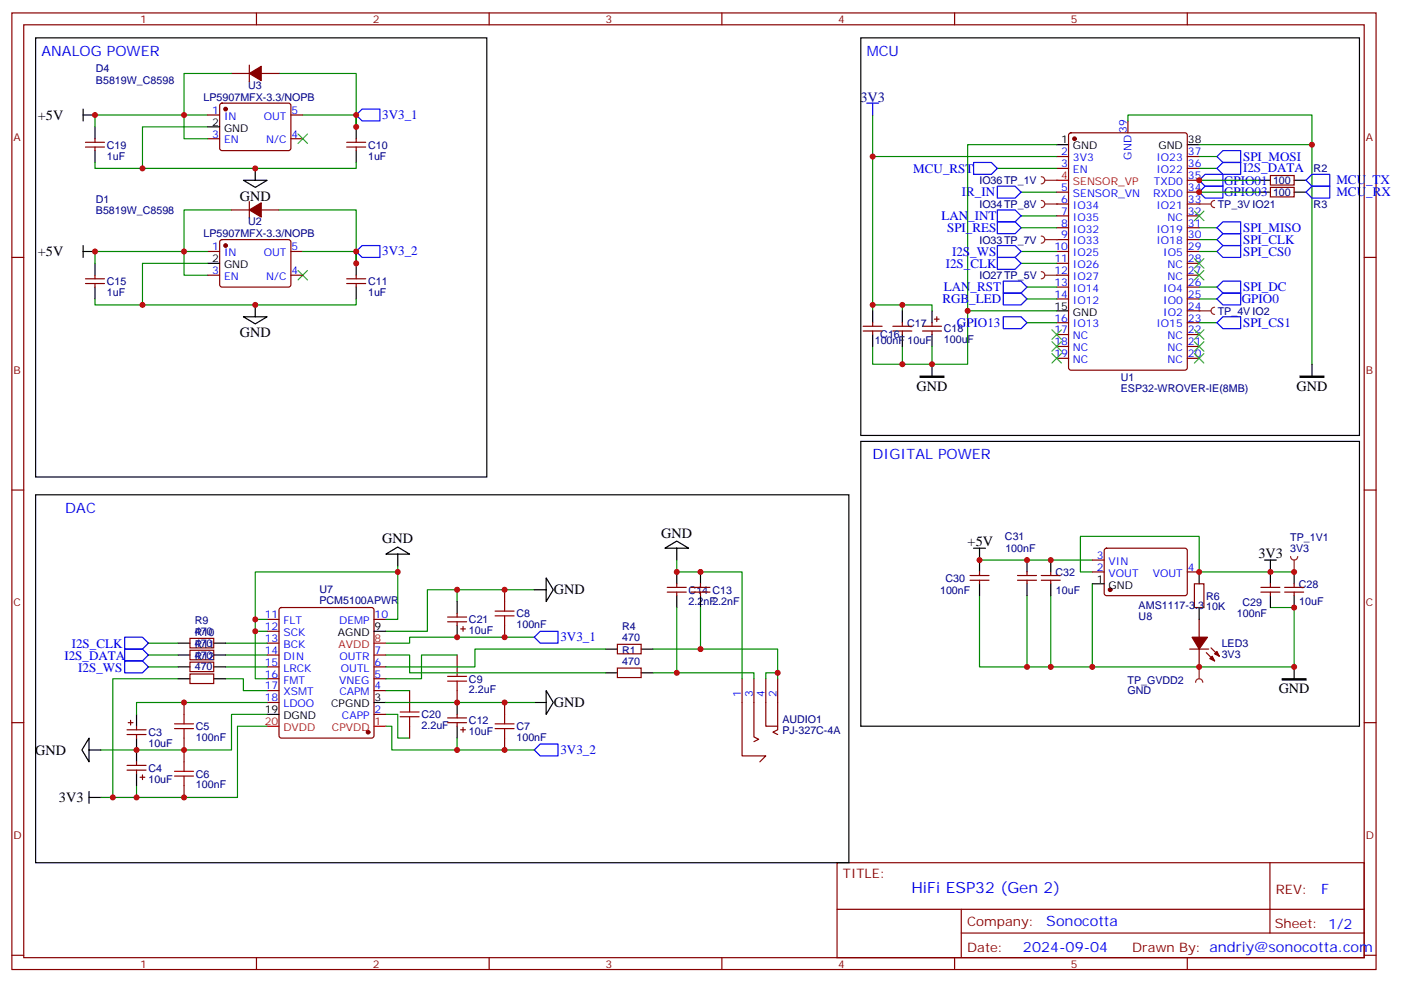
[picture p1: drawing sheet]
<svg xmlns="http://www.w3.org/2000/svg" width="416mm" height="292mm" viewBox="0 0 416 292" stroke-linecap="round" stroke-linejoin="round" font-family="sans-serif">
<g fill="none" stroke="#870000" stroke-width=".35">
<path d="M3.5 3.8h405.4v284.4h-405.4zM7.1 7.4h398.2v277.3h-398.2zM76.2 3.8v3.6M145.3 3.8v3.6M214.5 3.8v3.6M283.6 3.8v3.6M352.8 3.8v3.6M317.7 39.7l.5-.2h33.9l.6 .4 .1 69.4-.5 .7h-34.1l-.6-.4-.1-69.4zM335.1 35.9v3.6M314 46.5h3.5M314 50.1h3.5M314 57.1h3.5"/>
<path d="M352.8 46.5h3.5M352.8 50.1h3.5M352.8 53.6h3.5M352.8 57.1h3.5M377.5 55.7h7v2.8h-7zM377.5 52.2h7v2.8h-7zM3.5 76.5h3.6M314 60.6h3.5M314 64.2h3.5M314 67.7h3.5M314 71.2h3.5M314 74.8h3.5"/>
<path d="M314 78.3h3.5M352.8 60.6h3.5M352.8 64.2h3.5M352.8 67.7h3.5M352.8 71.2h3.5M352.8 74.8h3.5M352.8 78.3h3.5M405.3 76.5h3.6M256.5 97h5.6M256.5 98.4h5.6M259.3 95.9v1.1M259.3 98.4v1"/>
<path d="M265.3 97h5.6M265.3 98.4h5.6M268.1 95.9v1.1M268.1 98.4v1M274.1 97h5.7M274.1 98.4h5.7M276.9 95.9v1.1M276.9 98.4v1M277.6 94.9h1.4M278.3 94.2v1.4M314 81.8h3.5M314 85.3h3.5"/>
<path d="M314 88.9h3.5M314 95.9h3.5M314 99.4h3.5M352.8 81.8h3.5M352.8 85.3h3.5M352.8 88.9h3.5M352.8 92.4h3.5M352.8 95.9h3.5M352.8 99.4h3.5M314 103h3.5M314 106.5h3.5M352.8 103h3.5"/>
<path d="M352.8 106.5h3.5M3.5 145.7h3.6M405.3 145.7h3.6M3.5 214.8h3.6M405.3 214.8h3.6M248.7 256.4h156.6v28.3h-156.6zM377.3 256.5v20.8M248.7 270.3h156.5M285.6 277.3h119.6M285.6 270.3v14.1M3.5 284h3.6M76.2 284.7v3.5"/>
<path d="M145.3 284.7v3.5M214.5 284.7v3.5M283.6 284.7v3.5M352.8 284.7v3.5M405.3 284h3.6"/>
</g>
<g fill="none" stroke="#008700" stroke-width=".35">
<path d="M259.3 34.2v12.3h54.7M335.1 35.9v-1.7h54.7v74.1M259.3 46.5v45.9M296.3 50.1h17.7M303.4 57.1h10.6M314 43h-26.5v49.4M356.3 57.1h17.6M356.3 50.1h5.3M356.3 43h33.5M356.3 53.6h17.6M356.3 46.5h5.3M303.4 78.3h10.6"/>
<path d="M303.4 64.2h10.6M303.4 74.8h10.6M356.3 67.7h5.3M356.3 74.8h5.3M356.3 71.2h5.3M259.3 90.6h8.8v1.8M268.1 90.6h8.8v1.8M305.2 88.9h8.8M305.2 85.3h8.8M314 92.4h-26.5v15.9h-10.6v-5.3M356.3 88.9h5.3M259.3 103v5.3h8.8"/>
<path d="M268.1 103v5.3h8.8"/>
</g>
<g fill="none" stroke="#00f" stroke-width=".35">
<path d="M257.5 30.7h3.6M259.3 30.7v3.5M289.3 48.3h5.3l1.7 1.8-1.7 1.7h-5.3zM296.3 55.4h5.3l1.8 1.7-1.8 1.8h-5.3zM356.3 57.1l1.8-1.7h5.3v3.5h-5.3zM358.1 51.8h5.3v3.6h-5.3l-1.8-1.8zM361.6 50.1l1.8-1.8h5.3v3.5h-5.3zM361.6 46.5l1.8-1.7h5.3v3.5h-5.3zM388.1 57.1l1.7-1.7h5.3v3.5h-5.3zM389.8 51.8h5.3v3.6h-5.3l-1.7-1.8zM296.3 62.4h5.3l1.8 1.8-1.8 1.7h-5.3zM296.3 73h5.3l1.8 1.8-1.8 1.7h-5.3z"/>
<path d="M296.3 76.5h5.3l1.8 1.8-1.8 1.7h-5.3zM361.6 67.7l1.8-1.8h5.3v3.6h-5.3zM361.6 71.2l1.8-1.7h5.3v3.5h-5.3zM361.6 74.8l1.8-1.8h5.3v3.5h-5.3zM298.1 83.6h5.3l1.8 1.7-1.8 1.8h-5.3zM298.1 87.1h5.3l1.8 1.8-1.8 1.7h-5.3zM361.6 88.9l1.8-1.8h5.3v3.5h-5.3z"/>
</g>
<g fill="none" stroke="#000" stroke-width=".35">
<path d="M255.8 11.3h148.1v118.1h-148.1zM314 43h3.5M352.8 43h3.5M373.9 57.1h3.6M373.9 53.6h3.6M384.5 57.1h3.6M384.5 53.6h3.6M259.3 92.4v3.5M259.3 99.4v3.6M268.1 92.4v3.5M268.1 99.4v3.6M276.9 92.4v3.5"/>
<path d="M276.9 99.4v3.6M314 92.4h3.5M276.9 108.3v3.5M389.8 108.3v3.5"/>
</g>
<path d="M314 53.6h3.5" fill="none" stroke="#f00" stroke-width=".35"/>
<circle cx="319.3" cy="41.2" r=".53" fill="#870000" stroke="#870000" stroke-width=".35"/>
<path d="M273.4 111.8h7.1v.3h-7.1zM386.3 111.8h7v.3h-7z" fill="#000" stroke="#000" stroke-width=".35"/>
<g fill="none" stroke="#3c3" stroke-width=".35">
<path d="M354.9 76.9l2.8 2.8M354.9 62.8l2.8 2.8M357.7 76.9l-2.8 2.8M357.7 62.8l-2.8 2.8M312.6 98l2.8 2.9M315.4 98l-2.8 2.9M354.9 80.4l2.8 2.8M354.9 98l2.8 2.9M357.7 80.4l-2.8 2.8M357.7 98l-2.8 2.9M312.6 101.6l2.8 2.8M312.6 105.1l2.8 2.8"/>
<path d="M315.4 105.1l-2.8 2.8M315.4 101.6l-2.8 2.8M354.9 105.1l2.8 2.8M354.9 101.6l2.8 2.8M357.7 105.1l-2.8 2.8M357.7 101.6l-2.8 2.8"/>
</g>
<path d="M356.3 92.4h3.5M360.9 91.3a1.06 1.06 0 0 0-1.1 1.1 1.06 1.06 0 0 0 1.1 1.1" fill="none" stroke="#8c2424" stroke-width=".35"/>
<circle cx="356.3" cy="92.4" r=".18" fill="#8c2424"/>
<path d="M309.4 52.5a1.06 1.06 0 0 1 1 1.1 1.06 1.06 0 0 1-1 1M310.4 53.6h3.6" fill="none" stroke="#8c2424" stroke-width=".35"/>
<circle cx="314" cy="53.6" r=".18" fill="#8c2424"/>
<g fill="none" stroke="#a10000" stroke-width=".35">
<path d="M149.9 178.8v2.8M135.8 198.2v2.8M147.1 183.1h5.7M147.1 181.6h5.7M149.9 183.1v2.8M51.9 216.6h5.6M51.9 215.2h5.6M54.7 212.3v2.9M54.7 216.6v2.8M118.9 211.6h5.6M118.9 213h5.6M121.7 208.8v2.8"/>
<path d="M121.7 213v2.9M133 201h5.6M133 202.5h5.6M135.8 202.5v2.8M147.1 216.6h5.7M147.1 215.2h5.7M149.9 212.3v2.9M149.9 216.6v2.8M51.9 230.7h5.6M51.9 229.3h5.6M54.7 226.4v2.9M54.7 230.7v2.8"/>
</g>
<g fill="none" stroke="#870000" stroke-width=".35">
<path d="M74.1 19.4v4.9M61.7 34.2h3.6M65.5 30.9l.5-.2h20l.4 .7v12.9l-.7 .5-20-.1-.4-.6v-12.7zM68.8 21.8h5.3M77.6 21.8h5.3M86.4 34.2h3.6M25.4 43.7h5.6M25.4 42.3h5.6M28.2 41.2v1.1M28.2 43.7v1.1M61.7 41.2h3.6M74.1 59.9v5"/>
<path d="M86.4 41.2h3.6M103 43.7h5.7M103 42.3h5.7M105.8 41.2v1.1M105.8 43.7v1.1M61.7 74.8h3.6M65.5 71.4l.5-.2 20 .1 .4 .6v13l-.7 .4h-20l-.4-.7v-12.7zM68.8 62.4h5.3M77.6 62.4h5.3M86.4 74.8h3.6M25.4 84.3h5.6M25.4 82.9h5.6"/>
<path d="M28.2 81.8v1.1M28.2 84.3v1M61.7 81.8h3.6M86.4 81.8h3.6M103 84.3h5.7M103 82.9h5.7M105.8 81.8v1.1M105.8 84.3v1M149.9 175.3v3.5M198.3 176h5.6M198.3 174.6h5.6M201.1 173.5v1.1"/>
<path d="M201.1 176v1.1M205.3 176h5.7M205.3 174.6h5.7M208.1 173.5v1.1M208.1 176v1.1M288.2 172.5h5.7M288.2 171.1h5.7M291 170v1.1M291 172.5v1M302.3 172.5h5.7M302.3 171.1h5.7M305.2 170v1.1"/>
<path d="M305.2 172.5v1M309.4 172.5h5.6M309.4 171.1h5.6M312.2 170v1.1M312.2 172.5v1M324.6 170h3.5M324.6 166.5h3.5M328.3 163.2l.5-.3 23.5 .1 .5 .7-.1 12.9-.6 .5-23.6-.1-.4-.6v-12.7zM352.8 170h3.5M354.9 173.5h2.8v7.1h-2.8zM374.6 176h5.7M374.6 174.6h5.7"/>
<path d="M377.5 173.5v1.1M377.5 176v1.1M381.7 176h5.6M381.7 174.6h5.6M384.5 173.5v1.1M384.5 176v1.1M79.4 198.2h3.5M79.4 194.7h3.5M79.4 184.1h3.5M79.4 187.6h3.5M79.4 191.2h3.5M83.1 180.8l.5-.2h26.8l.5 .2 .2 .5v37.4l-.2 .5-.5 .2h-26.8l-.5-.2-.2-.5v-37.4z"/>
<path d="M111.1 198.2h3.6M111.1 194.7h3.6M111.1 184.1h3.6M133 184.8h5.6M133 183.4h5.6M135.8 182.4v1M135.8 184.8v1.1M135.8 194.7v3.5M136.9 186.9h1.4M137.6 186.2v1.4M149.9 185.9v3.5M183.4 198.6h7.1v2.8h-7.1z"/>
<path d="M183.4 191.5h7.1v2.8h-7.1zM353.5 192.9h5.6M356.3 184.1v5.3M356.3 192.9v5.3M358.4 194l2.5 2.5M359.8 192.6l2.5 2.5M37.7 216.9h5.7M37.7 218.3h5.7M38.1 214.8h1.4M38.8 214.1v1.4M40.6 215.9v1M40.6 218.3v1.1"/>
<path d="M54.7 208.8v3.5M54.7 219.4v7M79.4 205.3h3.5M79.4 201.8h3.5M79.4 208.8h3.5M111.1 212.3h3.6M111.1 205.3h3.6M111.1 201.8h3.6M121.7 205.3v3.5M121.7 215.9v3.5M133 214.8h5.6M133 213.4h5.6"/>
<path d="M135.8 205.3v3.5M135.8 212.3v1.1M135.8 214.8v1.1M136.9 216.9h1.4M137.6 216.2v1.4M149.9 208.8v3.5M149.9 219.4v3.5M220.5 201.8v22.9h7l-1.7 1.7M224 201.8v17.2l1.4 .7-1.4 .8M227.5 201.8v14.1h3.6M231.1 201.8v15.1l-1.4 .7 1.4 .7M37.7 228.9h5.7"/>
<path d="M37.7 227.5h5.7M40.6 226.4v1.1M40.6 228.9v1.1M41.6 231h1.4M42.3 230.3v1.4M54.7 233.5v3.5"/>
</g>
<g fill="none" stroke="#008700" stroke-width=".35">
<path d="M61.7 37.7h-19.4v12.4M61.7 34.2h-33.5v3.5M68.8 21.8h-14.1v19.4h7M82.9 21.8h22.9v15.9M90 34.2h15.8v3.5M105.8 34.2v3.5M28.2 48.3v1.8h77.6v-1.8M61.7 78.3h-19.4v12.3M61.7 74.8h-33.5v3.5M68.8 62.4h-14.1v19.4h7M82.9 62.4h22.9v15.9M90 74.8h15.8v3.5"/>
<path d="M105.8 74.8v3.5M28.2 88.9v1.7h77.6v-1.7M118.2 170h-42.4v14.1h3.6M118.2 168.2v15.9h-3.5M135.8 175.3v3.5M158.7 175.3h-31.7v12.3h-12.3M201.1 166.5v3.5h19.4v31.8M291 177.1v21.1h93.5v-17.6h-7M291 166.5h33.6M305.2 177.1v21.1M312.2 177.1v21.1M324.6 170h-3.6v-10.6h35.3v10.6"/>
<path d="M324.6 173.5v24.7M377.5 170h7M67 191.2h12.4M67 194.7h12.4M67 198.2h12.4M75.8 184.1v17.7h3.6M75.8 187.6h3.6M114.7 194.7h7v5.3h58.2M135.8 194.7h-10.6v7.1h-10.5M158.7 189.4h-37v1.8h-7M179.9 192.9h-38.8v5.3h-26.4M201.1 200h22.9v1.8"/>
<path d="M201.1 180.6v19.4h-7.1M208.1 192.9h23v8.9M208.1 180.6v12.3h-14.1M231.1 200h-3.6v1.8M52.9 201.8h-19.4v35.2M67 201.8h5.3v3.5h7.1M79.4 215.9h-8.8v21.1h-40.6M79.4 212.3h-10.6v10.6h-38.8M79.4 208.8h-38.8v3.5M114.7 212.3h3.5v7.1h3.5M114.7 215.9h1.7v7h42.3M114.7 208.8h44"/>
<path d="M114.7 205.3h7M135.8 219.4v3.5M40.6 233.5v3.5"/>
</g>
<g fill="none" stroke="#000" stroke-width=".35">
<path d="M10.6 11.3h134v130.5h-134zM24.7 32.4v3.5M24.7 34.2h3.5M28.2 37.7v3.5M61.7 37.7h3.6M105.8 37.7v3.5M28.2 44.8v3.5M72.3 53.6h7.1l-3.6 2.1zM75.8 50.1v3.5M105.8 44.8v3.5M24.7 74.8h3.5M24.7 73v3.5"/>
<path d="M28.2 78.3v3.5M61.7 78.3h3.6M105.8 78.3v3.5M28.2 85.3v3.6M72.3 94.2h7.1l-3.6 2.1zM75.8 90.6v3.6M105.8 85.3v3.6M255.8 131.2h148.1v84.7h-148.1zM10.6 147.1h241.6v109.3h-241.6zM114.7 164.7l3.5-2.1 3.5 2.1zM118.2 164.7v3.5M135.8 178.8v3.6"/>
<path d="M158.7 175.3h3.6M162.3 171.8l2.1 3.5-2.1 3.5zM197.6 162.9l3.5-2.1 3.5 2.1zM201.1 162.9v3.6M201.1 170v3.5M201.1 177.1v3.5M208.1 170v3.5M208.1 177.1v3.5M289.3 162.9h3.5M291 162.9v7.1M291 173.5v3.6M305.2 166.5v3.5"/>
<path d="M305.2 173.5v3.6M312.2 166.5v3.5M312.2 173.5v3.6M324.6 173.5h3.5M356.3 170v3.5M375.7 166.5h3.5M377.5 166.5v7M377.5 177.1v3.5M384.5 170v3.5M384.5 177.1v3.5M111.1 187.6h3.6M135.8 185.9v3.5"/>
<path d="M179.9 200h3.5M179.9 192.9h3.5M190.5 200h3.5M190.5 192.9h3.5M356.3 180.6v3.5M384.5 198.2v3.6M26.5 219.4v7l-2.2-3.5zM40.6 212.3v3.6M40.6 219.4v7M79.4 212.3h3.5M111.1 208.8h3.6M135.8 208.8v3.5"/>
<path d="M135.8 215.9v3.5M158.7 208.8h3.6M162.3 205.3l2.1 3.5-2.1 3.5zM26.5 237h3.5M26.5 235.3v3.5M26.5 222.9h3.5M40.6 230v3.5"/>
</g>
<path d="M88.5 39.8l2.9 2.9M91.4 39.8l-2.9 2.9M88.5 80.4l2.9 2.8M91.4 80.4l-2.9 2.8" fill="none" stroke="#3c3" stroke-width=".35"/>
<g fill="#870000" stroke="#870000" stroke-width=".35">
<path d="M74.1 62.4l3.5-2.1v4.2z"/>
<path d="M74.1 21.8l3.5-2.1v4.3z"/>
<path d="M359.5 195.8l.7-.7 .7 1.4z"/>
<path d="M361.6 193.6l.7 1.5-1.4-.8z"/>
<path d="M354.2 189.4h4.6l-2.5 3.5z"/>
<circle cx="67" cy="73" r=".53"/>
<circle cx="67" cy="32.4" r=".53"/>
<circle cx="109.4" cy="217.6" r=".53"/>
<circle cx="329.8" cy="175.3" r=".53"/>
</g>
<path d="M105.8 34.2l1.8-1.8h5.3v3.5h-5.3zM105.8 74.8l1.8-1.8h5.3v3.5h-5.3zM37 189.4h5.3l1.8 1.8-1.8 1.7h-5.3zM37 196.5h5.3l1.8 1.7-1.8 1.8h-5.3zM37 192.9h5.3l1.8 1.8-1.8 1.8h-5.3zM158.7 189.4l1.8-1.8h5.3v3.6h-5.3zM158.7 222.9l1.8-1.7h5.3v3.5h-5.3z" fill="none" stroke="#00f" stroke-width=".35"/>
<path d="M111.1 191.2h3.6M79.4 215.9h3.5M111.1 215.9h3.6" fill="none" stroke="#f00" stroke-width=".35"/>
<path d="M381 201.8h7.1v.3h-7.1z" fill="#000" stroke="#000" stroke-width=".35"/>
<path d="M309.4 70.2a1.06 1.06 0 0 1 1 1 1.06 1.06 0 0 1-1 1.1M310.4 71.2h3.6" fill="none" stroke="#8c2424" stroke-width=".35"/>
<circle cx="314" cy="71.2" r=".18" fill="#8c2424"/>
<path d="M309.4 59.6a1.06 1.06 0 0 1 1 1 1.06 1.06 0 0 1-1 1.1M310.4 60.6h3.6" fill="none" stroke="#8c2424" stroke-width=".35"/>
<circle cx="314" cy="60.6" r=".18" fill="#8c2424"/>
<path d="M298.1 94.2h5.3l1.8 1.7-1.8 1.8h-5.3zM361.6 85.3l1.8-1.7h5.3v3.5h-5.3z" fill="none" stroke="#00f" stroke-width=".35"/>
<path d="M305.2 95.9h8.8M356.3 95.9h5.3M356.3 85.3h5.3" fill="none" stroke="#008700" stroke-width=".35"/>
<path d="M360.9 59.6a1.06 1.06 0 0 0-1.1 1 1.06 1.06 0 0 0 1.1 1.1M356.3 60.6h3.5" fill="none" stroke="#8c2424" stroke-width=".35"/>
<circle cx="356.3" cy="60.6" r=".18" fill="#8c2424"/>
<path d="M309.4 80.8a1.06 1.06 0 0 1 1 1 1.06 1.06 0 0 1-1 1.1M310.4 81.8h3.6" fill="none" stroke="#8c2424" stroke-width=".35"/>
<circle cx="314" cy="81.8" r=".18" fill="#8c2424"/>
<path d="M296.3 65.9h5.3l1.8 1.8-1.8 1.8h-5.3zM361.6 95.9l1.8-1.7h5.3v3.5h-5.3z" fill="none" stroke="#00f" stroke-width=".35"/>
<path d="M303.4 67.7h10.6M44.1 191.2h8.8M44.1 194.7h8.8M44.1 198.2h8.8" fill="none" stroke="#008700" stroke-width=".35"/>
<path d="M52.9 191.2h3.5M52.9 194.7h3.5M52.9 198.2h3.5M63.5 191.2h3.5M63.5 194.7h3.5M63.5 198.2h3.5M52.9 201.8h3.5M63.5 201.8h3.5" fill="none" stroke="#000" stroke-width=".35"/>
<path d="M56.4 189.8h7.1v2.8h-7.1zM56.4 193.3h7.1v2.8h-7.1zM56.4 196.8h7.1v2.8h-7.1zM56.4 200.3h7.1v2.9h-7.1z" fill="none" stroke="#870000" stroke-width=".35"/>
<path d="M383.5 165.4a1.06 1.06 0 0 0 1 1.1 1.06 1.06 0 0 0 1.1-1.1M384.5 166.5v3.5" fill="none" stroke="#8c2424" stroke-width=".35"/>
<circle cx="384.5" cy="170" r=".18" fill="#8c2424"/>
<path d="M356.3 170h21.2" fill="none" stroke="#008700" stroke-width=".35"/>
<path d="M356.3 198.2v3.6M355.2 202.8a1.06 1.06 0 0 1 1.1-1 1.06 1.06 0 0 1 1.1 1" fill="none" stroke="#8c2424" stroke-width=".35"/>
<circle cx="356.3" cy="198.2" r=".18" fill="#8c2424"/>
<g fill="#c00">
<circle cx="356.3" cy="57.1" r=".88"/>
<circle cx="356.3" cy="53.6" r=".88"/>
<circle cx="259.3" cy="46.5" r=".88"/>
<circle cx="259.3" cy="90.6" r=".88"/>
<circle cx="276.9" cy="108.3" r=".88"/>
<circle cx="268.1" cy="108.3" r=".88"/>
<circle cx="268.1" cy="90.6" r=".88"/>
<circle cx="389.8" cy="43" r=".88"/>
<circle cx="287.5" cy="92.4" r=".88"/>
<circle cx="105.8" cy="78.3" r=".88"/>
<circle cx="105.8" cy="37.7" r=".88"/>
<circle cx="42.3" cy="90.6" r=".88"/>
<circle cx="75.8" cy="90.6" r=".88"/>
<circle cx="42.3" cy="50.1" r=".88"/>
<circle cx="75.8" cy="50.1" r=".88"/>
<circle cx="28.2" cy="74.8" r=".88"/>
<circle cx="54.7" cy="74.8" r=".88"/>
<circle cx="105.8" cy="74.8" r=".88"/>
<circle cx="105.8" cy="34.2" r=".88"/>
<circle cx="54.7" cy="34.2" r=".88"/>
<circle cx="28.2" cy="34.2" r=".88"/>
<circle cx="231.1" cy="200" r=".88"/>
<circle cx="208.1" cy="170" r=".88"/>
<circle cx="201.1" cy="170" r=".88"/>
<circle cx="33.5" cy="237" r=".88"/>
<circle cx="149.9" cy="175.3" r=".88"/>
<circle cx="149.9" cy="189.4" r=".88"/>
<circle cx="149.9" cy="208.8" r=".88"/>
<circle cx="149.9" cy="222.9" r=".88"/>
<circle cx="135.8" cy="175.3" r=".88"/>
<circle cx="135.8" cy="222.9" r=".88"/>
<circle cx="135.8" cy="189.4" r=".88"/>
<circle cx="40.6" cy="237" r=".88"/>
<circle cx="54.7" cy="237" r=".88"/>
<circle cx="54.7" cy="208.8" r=".88"/>
<circle cx="54.7" cy="222.9" r=".88"/>
<circle cx="75.8" cy="184.1" r=".88"/>
<circle cx="75.8" cy="187.6" r=".88"/>
<circle cx="118.2" cy="170" r=".88"/>
<circle cx="135.8" cy="208.8" r=".88"/>
<circle cx="40.6" cy="222.9" r=".88"/>
<circle cx="201.1" cy="200" r=".88"/>
<circle cx="208.1" cy="192.9" r=".88"/>
<circle cx="324.6" cy="198.2" r=".88"/>
<circle cx="312.2" cy="198.2" r=".88"/>
<circle cx="305.2" cy="198.2" r=".88"/>
<circle cx="356.3" cy="198.2" r=".88"/>
<circle cx="384.5" cy="198.2" r=".88"/>
<circle cx="356.3" cy="170" r=".88"/>
<circle cx="312.2" cy="166.5" r=".88"/>
<circle cx="384.5" cy="180.6" r=".88"/>
<circle cx="377.5" cy="170" r=".88"/>
<circle cx="291" cy="166.5" r=".88"/>
<circle cx="305.2" cy="166.5" r=".88"/>
<circle cx="384.5" cy="170" r=".88"/>
</g>
<text font-size="4.6" fill="#00f" x="270.8" y="265.5">HiFi ESP32 (Gen 2)</text>
<g font-size="4.2" fill="#00f">
<text x="12.3" y="16.5">ANALOG POWER</text>
<text x="257.5" y="16.5">MCU</text>
<text x="259.3" y="136.5">DIGITAL POWER</text>
<text x="19.4" y="152.4">DAC</text>
<text x="392.5" y="265.7">F</text>
<text x="310.9" y="275.3">Sonocotta</text>
<text x="304" y="283.1">2024-09-04</text>
</g>
<g font-size="4.2">
<text x="11.3" y="35.6">+5V</text>
<text x="71.3" y="59.7">GND</text>
<text x="11.3" y="76.2">+5V</text>
<text x="71.3" y="100.2">GND</text>
<text x="272.3" y="116.1">GND</text>
<text x="385.2" y="116.1">GND</text>
<text x="113.6" y="161.5">GND</text>
<text x="196.5" y="159.8">GND</text>
<text x="287.5" y="162.2">+5V</text>
<text x="373.9" y="165.8">3V3</text>
<text x="164.6" y="176.7">GND</text>
<text x="379.9" y="206.1">GND</text>
<text x="164.6" y="210.2">GND</text>
<text x="10.5" y="224.3">GND</text>
<text x="17.5" y="238.5">3V3</text>
</g>
<text font-size="4.2" fill="#000080" x="255.7" y="30.4">3V3</text>
<g font-size="3.9" fill="#00f">
<text x="113.6" y="35.3">3V3_1</text>
<text x="369.4" y="47.7">SPI_MOSI</text>
<text x="271.4" y="51.3">MCU_RST</text>
<text x="369.4" y="51.3">I2S_DATA</text>
<text x="285.8" y="58.4">IR_IN</text>
<text x="363.7" y="58.4">GPIO03</text>
<text x="363.7" y="54.9">GPIO01</text>
<text x="397.1" y="54.7">MCU_TX</text>
<text x="397.1" y="58.3">MCU_RX</text>
<text x="279.7" y="65.5">LAN_INT</text>
<text x="281.4" y="69">SPI_RES</text>
<text x="369.4" y="69">SPI_MISO</text>
<text x="113.6" y="75.9">3V3_2</text>
<text x="282.9" y="76">I2S_WS</text>
<text x="369.4" y="72.4">SPI_CLK</text>
<text x="369.4" y="76">SPI_CS0</text>
<text x="281" y="79.6">I2S_CLK</text>
<text x="280.4" y="86.5">LAN_RST</text>
<text x="369.4" y="86.5">SPI_DC</text>
<text x="280" y="90.1">RGB_LED</text>
<text x="369" y="90.1">GPIO0</text>
<text x="284.3" y="97.2">GPIO13</text>
<text x="369.4" y="97.1">SPI_CS1</text>
<text x="166.5" y="190.6">3V3_1</text>
<text x="19.1" y="196.1">I2S_DATA</text>
<text x="21.3" y="192.6">I2S_CLK</text>
<text x="23.3" y="199.6">I2S_WS</text>
<text x="166.5" y="224.1">3V3_2</text>
</g>
<g font-size="3.9" fill="#800">
<text x="250.5" y="261">TITLE:</text>
<text x="379.1" y="265.7">REV:</text>
<text x="287.4" y="275.2">Company:</text>
<text x="378.7" y="275.8">Sheet: 1/2</text>
<text x="287.4" y="282.9">Date:</text>
<text x="336.4" y="283">Drawn By: andriy@sonocotta.com</text>
</g>
<g font-size="3.2" fill="#800">
<text x="41.6" y="6.8">1</text>
<text x="110.8" y="6.8">2</text>
<text x="179.9" y="6.8">3</text>
<text x="249.1" y="6.8">4</text>
<text x="318.2" y="6.8">5</text>
<text x="4.1" y="41.9">A</text>
<text x="405.9" y="41.9">A</text>
<text x="4.1" y="111.1">B</text>
<text x="405.9" y="111.1">B</text>
<text x="4.1" y="180.2">C</text>
<text x="405.9" y="180.2">C</text>
<text x="4.1" y="249.4">D</text>
<text x="405.9" y="249.4">D</text>
<text x="41.6" y="287.7">1</text>
<text x="110.8" y="287.7">2</text>
<text x="179.9" y="287.7">3</text>
<text x="249.1" y="287.7">4</text>
<text x="318.2" y="287.7">5</text>
</g>
<g font-size="3.2" fill="#000080">
<text x="28.5" y="21.5">D4</text>
<text x="28.5" y="24.8">B5819W_C8598</text>
<text x="73.7" y="26.3">U3</text>
<text x="60.5" y="30">LP5907MFX-3.3/NOPB</text>
<text x="31.7" y="47.4">1uF</text>
<text x="31.7" y="44.2">C19</text>
<text x="109.4" y="47.4">1uF</text>
<text x="109.4" y="44.2">C10</text>
<text x="390.3" y="51.2">R2</text>
<text x="291" y="54.8">IO36TP_1V</text>
<text x="378.3" y="58.2">100</text>
<text x="378.3" y="54.7">100</text>
<text x="28.5" y="63.5">B5819W_C8598</text>
<text x="28.5" y="60.2">D1</text>
<text x="291" y="61.8">IO34TP_8V</text>
<text x="361.8" y="61.8">TP_3V IO21</text>
<text x="390.3" y="61.8">R3</text>
<text x="60.5" y="70.6">LP5907MFX-3.3/NOPB</text>
<text x="73.7" y="66.9">U2</text>
<text x="291" y="72.4">IO33TP_7V</text>
<text x="291" y="82.9">IO27TP_5V</text>
<text x="31.7" y="88">1uF</text>
<text x="31.7" y="84.8">C15</text>
<text x="109.4" y="88">1uF</text>
<text x="109.4" y="84.8">C11</text>
<text x="361.8" y="93.5">TP_4V IO2</text>
<text x="261.6" y="100.6">C16</text>
<text x="269.5" y="97.1">C17</text>
<text x="280.5" y="98.8">C18</text>
<text x="259.9" y="102.3">100nF</text>
<text x="269.6" y="102.4">10uF</text>
<text x="280.5" y="102">100uF</text>
<text x="333" y="113.3">U1</text>
<text x="333" y="116.6">ESP32-WROVER-IE(8MB)</text>
<text x="298.6" y="160.6">C31</text>
<text x="383.4" y="160.8">TP_1V1</text>
<text x="298.7" y="164.1">100nF</text>
<text x="383.4" y="164.1">3V3</text>
<text x="281" y="172.9">C30</text>
<text x="313.6" y="171.2">C32</text>
<text x="94.9" y="179.5">PCM5100APWR</text>
<text x="94.9" y="176.3">U7</text>
<text x="204.6" y="179.7">2.2nF2.2nF</text>
<text x="204.6" y="176.5">C14 C13</text>
<text x="279.3" y="176.4">100nF</text>
<text x="313.7" y="176.4">10uF</text>
<text x="358.4" y="178.2">R6</text>
<text x="369.2" y="180">C29</text>
<text x="385.9" y="174.7">C28</text>
<text x="386.1" y="180">10uF</text>
<text x="57.9" y="185.6">R9</text>
<text x="139.3" y="185.3">C21</text>
<text x="153.5" y="183.5">C8</text>
<text x="338.3" y="181.1">AMS1117-3.3</text>
<text x="338.3" y="184.4">U8</text>
<text x="358.4" y="181.4">10K</text>
<text x="367.5" y="183.5">100nF</text>
<text x="57.9" y="188.7">470</text>
<text x="57.9" y="189.1">R10</text>
<text x="139.3" y="188.6">10uF</text>
<text x="153.5" y="186.7">100nF</text>
<text x="184.9" y="190.5">470</text>
<text x="184.9" y="187.2">R4</text>
<text x="57.9" y="192.2">470</text>
<text x="57.9" y="195.8">470</text>
<text x="57.9" y="192.6">R11</text>
<text x="57.9" y="196.2">R12</text>
<text x="184.9" y="197.5">470</text>
<text x="184.9" y="194.3">R1</text>
<text x="363" y="195.5">3V3</text>
<text x="363" y="192.3">LED3</text>
<text x="57.9" y="199.3">470</text>
<text x="139.3" y="202.9">C9</text>
<text x="335" y="203.2">TP_GVDD2</text>
<text x="139.3" y="206.1">2.2uF</text>
<text x="335" y="206.4">GND</text>
<text x="125.2" y="213.5">C20</text>
<text x="139.3" y="215.3">C12</text>
<text x="232.5" y="214.9">AUDIO1</text>
<text x="44.1" y="218.8">C3</text>
<text x="58.2" y="220.2">100nF</text>
<text x="58.2" y="217">C5</text>
<text x="125.2" y="216.7">2.2uF</text>
<text x="139.3" y="218.5">10uF</text>
<text x="153.5" y="220.2">100nF</text>
<text x="153.5" y="217">C7</text>
<text x="232.5" y="218.2">PJ-327C-4A</text>
<text x="44.1" y="222.1">10uF</text>
<text x="44.1" y="232.6">10uF</text>
<text x="44.1" y="229.4">C4</text>
<text x="58.2" y="231.1">C6</text>
<text x="58.2" y="234.3">100nF</text>
</g>
<g font-size="3.2" fill="#00f">
<text x="63.1" y="33.8">1</text>
<text x="66.6" y="35.6">IN</text>
<text x="78.3" y="35.6">OUT</text>
<text x="86.6" y="33.8">5</text>
<text x="63.1" y="40.9">3</text>
<text x="86.6" y="40.9">4</text>
<text x="334.8" y="39.5" transform="rotate(-90 334.8 39.5)">39</text>
<text x="66.6" y="42.7">EN</text>
<text x="79.1" y="42.7">N/C</text>
<text x="315.3" y="46.2">2</text>
<text x="318.8" y="47.9">3V3</text>
<text x="336.2" y="47.5" transform="rotate(-90 336.2 47.5)">GND</text>
<text x="343.6" y="47.9">IO23</text>
<text x="353" y="46.2">37</text>
<text x="315.3" y="49.7">3</text>
<text x="318.8" y="51.5">EN</text>
<text x="343.6" y="51.5">IO22</text>
<text x="353" y="49.7">36</text>
<text x="353" y="53.2">35</text>
<text x="315.3" y="56.8">5</text>
<text x="318.8" y="58.5">SENSOR_VN</text>
<text x="342.6" y="58.5">RXD0</text>
<text x="342.9" y="55">TXD0</text>
<text x="353" y="56.8">34</text>
<text x="315.3" y="63.8">7</text>
<text x="315.3" y="60.3">6</text>
<text x="318.8" y="65.6">IO35</text>
<text x="318.8" y="62.1">IO34</text>
<text x="343.6" y="62.1">IO21</text>
<text x="346.9" y="65.6">NC</text>
<text x="353" y="60.3">33</text>
<text x="353" y="63.8">32</text>
<text x="315.3" y="70.9">9</text>
<text x="315.3" y="67.3">8</text>
<text x="318.8" y="69.1">IO32</text>
<text x="343.6" y="69.1">IO19</text>
<text x="353" y="67.3">31</text>
<text x="353" y="70.9">30</text>
<text x="63.1" y="74.4">1</text>
<text x="66.6" y="76.2">IN</text>
<text x="78.3" y="76.2">OUT</text>
<text x="86.6" y="74.4">5</text>
<text x="313.3" y="77.9">11</text>
<text x="313.3" y="74.4">10</text>
<text x="318.8" y="76.2">IO25</text>
<text x="318.8" y="72.6">IO33</text>
<text x="343.6" y="72.6">IO18</text>
<text x="345.6" y="76.2">IO5</text>
<text x="353" y="74.4">29</text>
<text x="353" y="77.9">28</text>
<text x="63.1" y="81.5">3</text>
<text x="66.6" y="83.2">EN</text>
<text x="79.1" y="83.2">N/C</text>
<text x="86.6" y="81.5">4</text>
<text x="313.3" y="81.5">12</text>
<text x="318.8" y="83.2">IO27</text>
<text x="318.8" y="79.7">IO26</text>
<text x="346.9" y="79.7">NC</text>
<text x="346.9" y="83.2">NC</text>
<text x="353" y="81.5">27</text>
<text x="313.3" y="88.5">14</text>
<text x="313.3" y="85">13</text>
<text x="318.8" y="86.7">IO14</text>
<text x="345.6" y="86.7">IO4</text>
<text x="353" y="85">26</text>
<text x="353" y="88.5">25</text>
<text x="313.3" y="95.6">16</text>
<text x="318.8" y="90.3">IO12</text>
<text x="345.6" y="90.3">IO0</text>
<text x="345.6" y="93.8">IO2</text>
<text x="353" y="92">24</text>
<text x="353" y="95.6">23</text>
<text x="313.3" y="99.1">17</text>
<text x="318.8" y="100.9">NC</text>
<text x="318.8" y="97.3">IO13</text>
<text x="343.6" y="97.3">IO15</text>
<text x="346.9" y="100.9">NC</text>
<text x="353" y="99.1">22</text>
<text x="313.3" y="106.2">19</text>
<text x="313.3" y="102.6">18</text>
<text x="318.8" y="107.9">NC</text>
<text x="318.8" y="104.4">NC</text>
<text x="346.9" y="104.4">NC</text>
<text x="346.9" y="107.9">NC</text>
<text x="353" y="102.6">21</text>
<text x="353" y="106.2">20</text>
<text x="325.9" y="166.1">3</text>
<text x="329.4" y="167.9">VIN</text>
<text x="325.9" y="169.7">2</text>
<text x="329.4" y="171.4">VOUT</text>
<text x="342.5" y="171.4">VOUT</text>
<text x="353" y="169.7">4</text>
<text x="78.7" y="183.8">11</text>
<text x="84.2" y="185.5">FLT</text>
<text x="100.8" y="185.5">DEMP</text>
<text x="111.3" y="183.8">10</text>
<text x="78.7" y="187.3">12</text>
<text x="78.7" y="190.8">13</text>
<text x="84.2" y="189.1">SCK</text>
<text x="78.7" y="194.3">14</text>
<text x="78.7" y="197.9">15</text>
<text x="84.2" y="192.6">BCK</text>
<text x="84.2" y="196.1">DIN</text>
<text x="100.8" y="196.1">OUTR</text>
<text x="111.3" y="197.9">6</text>
<text x="111.3" y="194.3">7</text>
<text x="78.7" y="201.4">16</text>
<text x="84.2" y="199.6">LRCK</text>
<text x="84.2" y="203.2">FMT</text>
<text x="100.8" y="203.2">VNEG</text>
<text x="101.3" y="199.6">OUTL</text>
<text x="111.3" y="201.4">5</text>
<text x="78.7" y="204.9">17</text>
<text x="78.7" y="208.5">18</text>
<text x="84.2" y="206.7">XSMT</text>
<text x="100.8" y="206.7">CAPM</text>
<text x="111.3" y="204.9">4</text>
<text x="220.1" y="207" transform="rotate(-90 220.1 207)">1</text>
<text x="223.7" y="207" transform="rotate(-90 223.7 207)">3</text>
<text x="227.2" y="207" transform="rotate(-90 227.2 207)">4</text>
<text x="230.7" y="207" transform="rotate(-90 230.7 207)">2</text>
<text x="84.2" y="210.2">LDOO</text>
<text x="101.6" y="213.7">CAPP</text>
<text x="111.3" y="212">2</text>
</g>
<g font-size="3.2">
<text x="63.1" y="37.4">2</text>
<text x="66.6" y="39.1">GND</text>
<text x="315.3" y="42.7">1</text>
<text x="318.8" y="44.4">GND</text>
<text x="344.2" y="44.4">GND</text>
<text x="353" y="42.7">38</text>
<text x="63.1" y="77.9">2</text>
<text x="66.6" y="79.7">GND</text>
<text x="313.3" y="92">15</text>
<text x="318.8" y="93.8">GND</text>
<text x="325.9" y="173.2">1</text>
<text x="329.4" y="174.9">GND</text>
<text x="100.4" y="189.1">AGND</text>
<text x="111.3" y="187.3">9</text>
<text x="111.3" y="208.5">3</text>
<text x="78.7" y="212">19</text>
<text x="84.2" y="213.7">DGND</text>
<text x="98.4" y="210.2">CPGND</text>
</g>
<g font-size="3.2" fill="#f00">
<text x="315.3" y="53.2">4</text>
<text x="318.8" y="55">SENSOR_VP</text>
<text x="111.3" y="190.8">8</text>
<text x="100.6" y="192.6">AVDD</text>
<text x="78.7" y="215.5">20</text>
<text x="111.3" y="215.5">1</text>
<text x="84.2" y="217.3">DVDD</text>
<text x="98.6" y="217.3">CPVDD</text>
</g>
</svg>
